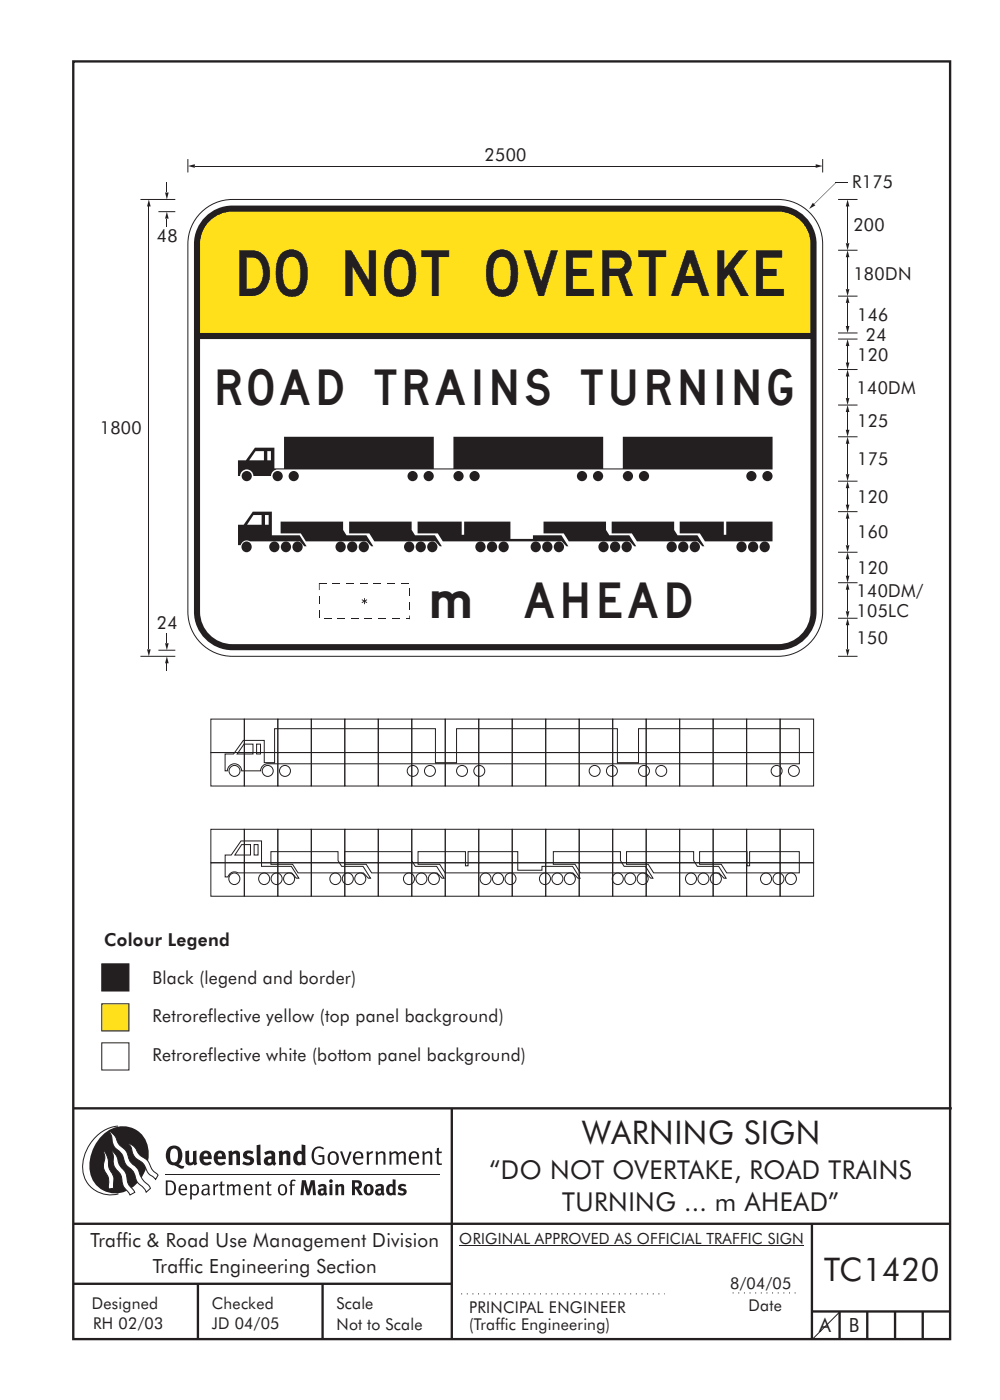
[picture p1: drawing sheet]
<svg xmlns="http://www.w3.org/2000/svg" width="217mm" height="303mm" viewBox="0 0 217 303" stroke-linecap="round" stroke-linejoin="round" font-family="sans-serif">
<g fill="none" stroke="#231f20" stroke-width=".51">
<path d="M15.9 13.3h189.9v276.9h-189.9zM15.9 240.2h190.3M97.9 240.1v50.1M15.9 265.2h190M15.9 278.2h82M42.9 278.2v12M69.9 278.2v12M175.9 265.2v25M175.9 284.2h30M181.9 284.2v6M187.9 284.2v6M193.9 284.2v6"/>
<path d="M199.9 284.2v6"/>
</g>
<path d="M99.9 280.4h44.1M158.7 280.2h14" fill="none" stroke="#231f20" stroke-width=".22" stroke-dasharray=".2 1" stroke-linecap="butt"/>
<path d="M99.5 269.9h74.7" fill="none" stroke="#231f20" stroke-width=".22"/>
<g fill="#231f20">
<path d="M68.1 248.8a1.61 1.61 0 0 1 2.1 0l-.2 .3a1.17 1.17 0 0 0-1.4-.2 1.17 1.17 0 0 0-.6 1.3 1.35 1.35 0 0 0 .3 1.4 1.35 1.35 0 0 0 1.4 .4l.1-.1v-1.2h-.7l-.2-.4h1.4v1.8a1.82 1.82 0 0 1-2.2 0 1.82 1.82 0 0 1-.6-2.1l.2-.7z" fill-rule="evenodd"/>
<path d="M71.4 249.7a1.59 1.59 0 0 0 .8 2.7 1.55 1.55 0 0 0 .9-2.4l-.1-.2a1.21 1.21 0 0 0-1.6-.1zM71.7 250a.83 .83 0 0 1 1 .1 .83 .83 0 0 1 .2 .9 .75 .75 0 0 1-.6 1.1 .75 .75 0 0 1-.8-.8v-1z" fill-rule="evenodd"/>
<path d="M73.7 249.6l.4-.1 .8 2.4 .8-2.3h.5l-1.1 2.8h-.4z" fill-rule="evenodd"/>
<path d="M76.8 249.9a1.53 1.53 0 0 0-.3 1.6 1.53 1.53 0 0 0 1.5 .9l.7-.3-.2-.3a.89 .89 0 0 1-1.1 .2 .89 .89 0 0 1-.5-1h1.8a1.15 1.15 0 0 0-.5-1.3 1.15 1.15 0 0 0-1.4 .2zM77.1 250a.67 .67 0 0 1 .9-.1 .67 .67 0 0 1 .3 .8h-1.4z" fill-rule="evenodd"/>
<path d="M79.4 249.6l.4-.1 .1 .4 .5-.4h.4l-.1 .5a.61 .61 0 0 0-.8 .6v1.8h-.4z" fill-rule="evenodd"/>
<path d="M81.3 249.6l.4-.1 .1 .4a.89 .89 0 0 1 1-.4 .89 .89 0 0 1 .7 .7v2.2h-.4l-.1-2.2-.1-.2-.3-.1-.8 .4v2.1h-.4z" fill-rule="evenodd"/>
<path d="M84.3 249.6l.4-.1 .1 .4a.83 .83 0 0 1 .8-.4 .83 .83 0 0 1 .7 .5 .86 .86 0 0 1 .9-.5 .86 .86 0 0 1 .7 .7v2.2h-.4l-.1-2.3a.5 .5 0 0 0-.8 0l-.3 .2v2.1h-.4v-2.2l-.4-.3-.7 .4v2.1h-.4z" fill-rule="evenodd"/>
<path d="M88.9 249.9a1.53 1.53 0 0 0-.3 1.6 1.53 1.53 0 0 0 1.5 .9l.6-.3-.1-.3a.89 .89 0 0 1-1.1 .2 .89 .89 0 0 1-.5-1h1.8a1.15 1.15 0 0 0-.5-1.3 1.15 1.15 0 0 0-1.4 .2zM89.2 250a.67 .67 0 0 1 .8-.1 .67 .67 0 0 1 .3 .8h-1.3z" fill-rule="evenodd"/>
<path d="M91.4 249.6l.5-.1 .1 .4a.89 .89 0 0 1 .9-.4 .89 .89 0 0 1 .7 .7v2.2h-.4v-2.2l-.1-.2-.3-.1-.8 .4v2.1h-.5z" fill-rule="evenodd"/>
<path d="M94.6 248.8l.5-.1v.9h.7l-.2 .3h-.6l.1 2.1 .1 .1h.5l.1 .3a.71 .71 0 0 1-1.2-.6v-1.9h-.4v-.3h.4z" fill-rule="evenodd"/>
<path d="M40.1 249.5l.9-.2v2a.46 .46 0 0 0 .2 .6 .46 .46 0 0 0 .6-.2v-2.2l.8-.2v2.4l.2 .5-.6 .4-.3-.3a1.03 1.03 0 0 1-1.2 .2 1.03 1.03 0 0 1-.6-1.1z" fill-rule="evenodd"/>
<path d="M43.6 249.8a1.64 1.64 0 0 0 0 2.2 1.64 1.64 0 0 0 2.2 .1l-.3-.4a.78 .78 0 0 1-.9 .3 .78 .78 0 0 1-.5-.8h1.8a1.37 1.37 0 0 0-.6-1.7 1.37 1.37 0 0 0-1.7 .3zM44.2 250.1a.48 .48 0 0 1 .6-.1 .48 .48 0 0 1 .2 .6h-.9z" fill-rule="evenodd"/>
<path d="M46.7 249.8a1.65 1.65 0 0 0-.2 1.9 1.65 1.65 0 0 0 1.8 .8l.6-.4-.3-.4a.78 .78 0 0 1-.9 .3 .78 .78 0 0 1-.5-.8h1.7a1.37 1.37 0 0 0-.5-1.7 1.37 1.37 0 0 0-1.7 .3zM47.3 250.1a.48 .48 0 0 1 .6-.1 .48 .48 0 0 1 .2 .6h-.9z" fill-rule="evenodd"/>
<path d="M49.4 249.5l.8-.2 .1 .4a.95 .95 0 0 1 1-.3 .95 .95 0 0 1 .7 .8v2.3h-.8v-2.3l-.3-.2-.5 .3v2.2h-.9z" fill-rule="evenodd"/>
<path d="M52.8 249.7a1.73 1.73 0 0 1 2.1-.1l-.3 .5-.5-.2a.42 .42 0 0 0-.6 .3l.1 .3a1.16 1.16 0 0 1 1.4 1.4 1.82 1.82 0 0 1-2.5 .3l.3-.6 .7 .3a.47 .47 0 0 0 .7-.3 .87 .87 0 0 0-1.1-.5l-.3-.2-.2-.4z" fill-rule="evenodd"/>
<path d="M57.2 249.8l.4 .5 .3-.1a.62 .62 0 0 1 .9 0v.4a1.21 1.21 0 0 0-1.3 .3 1.21 1.21 0 0 0-.2 1.3 1.19 1.19 0 0 0 1.7 .1l.4 .3 .5-.5-.3-.3v-1.4a.96 .96 0 0 0-1.3-1zM58.2 251.2l.6-.1v.7a.43 .43 0 0 1-.7 .1 .43 .43 0 0 1 .1-.7z" fill-rule="evenodd"/>
<path d="M60.3 249.5l.8-.2 .1 .4a.95 .95 0 0 1 1-.3 .95 .95 0 0 1 .7 .8v2.3h-.8v-2.3l-.3-.2-.5 .3v2.2h-.8z" fill-rule="evenodd"/>
<path d="M65.3 248l.1 1.5a1.29 1.29 0 0 0-1.4 .2 1.29 1.29 0 0 0-.5 1.3 1.24 1.24 0 0 0 .5 1.3 1.24 1.24 0 0 0 1.5 0v.2h.8l-.2-4.3zM64.7 250.1l.4-.1 .3 .2v1.5l-.3 .1a.48 .48 0 0 1-.7-.4v-.8z" fill-rule="evenodd"/>
<path d="M55.6 248.2l.8-.2 .2 4.5h-.8l-.1-.2z" fill-rule="evenodd"/>
</g>
<path d="M25.6 244a9 9 0 0 0-7.4 10.9 6.2 6.2 0 0 0 7.5 3.8M35.9 254.6h59.4" fill="none" stroke="#231f20" stroke-width=".22"/>
<path d="M22.3 245.9a5.7 5.7 0 0 1 6.5-1.4 5.7 5.7 0 0 1 3.4 5.7 8.6 8.6 0 0 1-6.2 8.3 5.7 5.7 0 0 1-6.6-7 9.9 9.9 0 0 1 2.9-5.6z" fill-rule="evenodd" fill="#231f20"/>
<path d="M27.6 247.7a3.1 3.1 0 0 1 2.3 2.2l.8 .7a3.2 3.2 0 0 1 2 2.4l.4 .6 1.1 1.1-.5 .9-.3-.3a3.5 3.5 0 0 1-1.8-2.1 3.8 3.8 0 0 0-2.1-2.2 3.5 3.5 0 0 1-1-2.2zM23.6 245.1a3.4 3.4 0 0 1 1.9 2.5l.7 .8a3.7 3.7 0 0 1 1.8 2.9l.7 1a3.5 3.5 0 0 1 1.7 2.5 6.3 6.3 0 0 0 1.9 2.2l.3 .5-.9 .9a6.1 6.1 0 0 0-2-2.2l-.3-.8a3.6 3.6 0 0 0-1.9-2.8l-.6-1a3.6 3.6 0 0 0-1.9-2.8 4.9 4.9 0 0 1-.9-2.8zM24.1 249.3a3.4 3.4 0 0 1 1.6 2.7l.6 1a3.8 3.8 0 0 1 1.3 3.1l.4 .7 1.2 1.6-1 .6-.6-.8a3.6 3.6 0 0 1-1.3-3.2l-.6-1a3.1 3.1 0 0 1-1.1-3.3zM22.4 249.3a5.1 5.1 0 0 1 1.2 3.7l.3 .7a3.1 3.1 0 0 1 .7 3l.1 .8-1.2 .2v-.8a3.5 3.5 0 0 0-.9-3.3 3.6 3.6 0 0 1 .1-2.5z" fill-rule="evenodd" fill="#fff" stroke="#231f20" stroke-width=".22"/>
<g fill="#231f20">
<path d="M36.5 248.7a2.51 2.51 0 0 0 .4 3.7l.8 .1a2.78 2.78 0 0 0 2 .7l.3-.6h-.6l-.7-.3a2.56 2.56 0 0 0 0-3.8 1.83 1.83 0 0 0-2.2 .2zM37.2 249.1a.87 .87 0 0 1 1 0 .87 .87 0 0 1 .3 .9v.4a1.17 1.17 0 0 1-.8 1.5l-.3-.1a2.38 2.38 0 0 1-.2-2.7z" fill-rule="evenodd"/>
<path d="M36.3 256.1v2.6a1.12 1.12 0 0 0 1.2-.3 1.12 1.12 0 0 0 .2-1.2l-.1-.5-.3-.4zM35.9 255.8h.7a1.48 1.48 0 0 1 1.5 2.1 1.24 1.24 0 0 1-1.3 1.1h-.9zM39.2 257.1l-.1 .5h1a.55 .55 0 0 0-.2-.6 .55 .55 0 0 0-.7 .1zM38.9 256.9a.95 .95 0 0 1 1.2-.1 .95 .95 0 0 1 .4 1.1h-1.4a.72 .72 0 0 0 .4 .8 .72 .72 0 0 0 .8-.2l.2 .3a1.18 1.18 0 0 1-1.6-.1 1.18 1.18 0 0 1-.1-1.6zM41.6 257.3v1.2a.7 .7 0 0 0 .9 .1 .7 .7 0 0 0 .2-.9 .61 .61 0 0 0-.4-.7 .61 .61 0 0 0-.7 .3zM41.1 256.7l.4-.1v.4a.95 .95 0 0 1 1.3-.2 .95 .95 0 0 1 .3 1.2 .92 .92 0 0 1-.5 .9 .92 .92 0 0 1-1-.1v1.1l-.4 .1zM44.1 258a.5 .5 0 0 0 .2 .8 .5 .5 0 0 0 .7-.4v-.6zM43.7 256.9a1 1 0 0 1 1.7 .3v1.4l.1 .2-.1 .3-.4-.3a.78 .78 0 0 1-1.3-.1 .78 .78 0 0 1 .8-1.1h.5a.58 .58 0 0 0-.3-.7 .58 .58 0 0 0-.8 .2zM46.1 256.7l.4-.1 .1 .4 .3-.3 .4-.1-.2 .4a.52 .52 0 0 0-.5 .5v1.5h-.4zM47.8 256.1l.4-.1-.1 .7h.6l-.1 .3h-.5v1.5a.35 .35 0 0 0 .5 .3l.1 .2a.57 .57 0 0 1-.6 .1 .57 .57 0 0 1-.4-.5v-1.6h-.3v-.3h.3zM49.1 256.7l.4-.1v.4l.3-.2a.64 .64 0 0 1 1 .2 .7 .7 0 0 1 .7-.4 .7 .7 0 0 1 .6 .6v1.8h-.4v-1.7l-.3-.4-.6 .4v1.7h-.4v-1.6a.38 .38 0 0 0-.2-.5 .38 .38 0 0 0-.5 .2l-.2 .2v1.7h-.3zM53.4 257.1l-.2 .5h1.1a.55 .55 0 0 0-.3-.6 .55 .55 0 0 0-.6 .1zM53.1 256.9a.95 .95 0 0 1 1.2-.1 .95 .95 0 0 1 .4 1.1h-1.5a.72 .72 0 0 0 .4 .8 .72 .72 0 0 0 .9-.2l.1 .3a1.18 1.18 0 0 1-1.6-.1 1.18 1.18 0 0 1 0-1.6zM55.2 256.7l.4-.1 .1 .4a.72 .72 0 0 1 .8-.4 .72 .72 0 0 1 .5 .6v1.8h-.3v-1.6a.45 .45 0 0 0-.3-.5 .45 .45 0 0 0-.6 .2l-.1 .2v1.7h-.4zM57.9 256.1l.4-.1v.7h.5l-.1 .3h-.5v1.5a.35 .35 0 0 0 .6 .3v.2a.57 .57 0 0 1-.6 .1 .57 .57 0 0 1-.3-.5v-1.6h-.3v-.3h.3zM60.8 257.1l-.2 .7a.65 .65 0 0 0 .2 .8 .65 .65 0 0 0 .9-.2v-.1a.93 .93 0 0 0-.7-1.4zM60.5 256.9a1.12 1.12 0 0 1 1.4 0 1.12 1.12 0 0 1 .2 1.5 1.01 1.01 0 0 1-1.2 .6 1.01 1.01 0 0 1-.7-1.2zM63.1 255.8l.4-.2 .6 .2-.2 .2-.3-.1-.3 .2v.6h.6l-.1 .3h-.5v2h-.4v-2h-.2v-.3h.2zM65.4 255.8l-.3 3.2h.6l.2-2.3 .6 2.3h.5l.7-2.3 .1 2.3h.6l-.2-3.2h-.9l-.5 2.1-.6-2.1zM68.9 256.9l.2 .4a.51 .51 0 0 1 .6-.3 .51 .51 0 0 1 .4 .4v.1a.88 .88 0 0 0-1.1 .4 .88 .88 0 0 0 .2 1.1 .9 .9 0 0 0 1.1-.2l.3 .3 .3-.4-.2-.2v-1.1a.87 .87 0 0 0-.5-.8 .87 .87 0 0 0-.9 .1zM69.6 258h.5v.5l-.2 .1h-.3l-.1-.1zM71.4 256.7v2.3h.6v-2.4zM71.3 256a.4 .4 0 0 0 .8 0 .4 .4 0 0 0-.8 0zM72.6 256.7l.1 2.3h.6v-1.7a.33 .33 0 0 1 .4-.2 .33 .33 0 0 1 .2 .4v1.5h.6v-1.7a.75 .75 0 0 0-.5-.7 .75 .75 0 0 0-.8 .3l-.1-.3zM76.2 255.8v3.2h.7v-1.3l.3 .2 .6 1.1h.8l-.9-1.4a.94 .94 0 0 0 .7-1 .94 .94 0 0 0-.9-.8zM76.9 256.3a.51 .51 0 0 1 .7 .1 .51 .51 0 0 1-.2 .7l-.5 .1zM79.1 256.9a1.19 1.19 0 0 0-.1 1.7 1.19 1.19 0 0 0 1.7 0 1.19 1.19 0 0 0 0-1.6 1.19 1.19 0 0 0-1.6-.1zM79.7 257.1l.2-.1a.99 .99 0 0 1 0 1.6 1.06 1.06 0 0 1-.2-1.5zM81.3 256.9l.3 .4a.51 .51 0 0 1 .5-.3 .51 .51 0 0 1 .4 .4v.1a.88 .88 0 0 0-1.1 .4 .88 .88 0 0 0 .2 1.1 .9 .9 0 0 0 1.1-.2l.3 .3 .4-.4-.3-.2v-1.1a.87 .87 0 0 0-.5-.8 .87 .87 0 0 0-.9 .1zM82 258h.5v.5l-.1 .1h-.3l-.2-.1zM85.1 255.5v1.2a1.21 1.21 0 0 0-1.4 .7 1.21 1.21 0 0 0 .3 1.5l.6 .2 .6-.2v.1h.6l-.1-3.4zM84.5 257.1l.6 .1-.1 1.2a.46 .46 0 0 1-.6 0 .46 .46 0 0 1-.1-.5zM86.5 256.8a.79 .79 0 0 0-.2 .9 .79 .79 0 0 0 .9 .4 .33 .33 0 0 1 .1 .5 .33 .33 0 0 1-.5 0l-.5-.3-.2 .5a1.15 1.15 0 0 0 1.2 .3 1.15 1.15 0 0 0 .8-1 1.49 1.49 0 0 0-1.2-.8 .4 .4 0 0 1 .3-.3 .4 .4 0 0 1 .4 .1l.2 .1 .2-.4a1.47 1.47 0 0 0-1.5 0z" fill-rule="evenodd"/>
</g>
<path d="M22 217.5h5.9v5.9h-5.9z" fill-rule="evenodd" fill="#ffe01b" stroke="#231f20" stroke-width=".22"/>
<path d="M22 208.9h5.9v5.9h-5.9z" fill-rule="evenodd" fill="#231f20" stroke="#231f20" stroke-width=".22"/>
<g fill="none" stroke="#231f20" stroke-width=".22">
<path d="M43.9 45.7a9.6 9.6 0 0 1 6.4-2.5h118.2a9.7 9.7 0 0 1 9.7 9.7v79.7a9.7 9.7 0 0 1-9.7 9.6h-118.2a9.7 9.7 0 0 1-9.6-9.6v-79.7a9.6 9.6 0 0 1 3.2-7.2zM45.7 155.8h7.2v7.3h-7.2zM52.9 155.8h7.3v7.3h-7.3zM60.2 155.8h7.2v7.3h-7.2zM67.4 155.8h7.3v7.3h-7.3zM74.7 155.8h7.2v7.3h-7.2zM81.9 155.8h7.3v7.3h-7.3zM89.2 155.8h7.2v7.3h-7.2zM96.4 155.8h7.3v7.3h-7.3zM103.7 155.8h7.3v7.3h-7.3zM111 155.8h7.2v7.3h-7.2zM118.2 155.8h7.3v7.3h-7.3z"/>
<path d="M125.5 155.8h7.2v7.3h-7.2zM132.7 155.8h7.3v7.3h-7.3zM140 155.8h7.2v7.3h-7.2zM147.2 155.8h7.3v7.3h-7.3zM154.5 155.8h7.2v7.3h-7.2zM161.7 155.8h7.3v7.3h-7.3zM169 155.8h7.2v7.3h-7.2zM45.7 163.1h7.2v7.2h-7.2zM45.7 179.7h7.2v7.3h-7.2zM48.8 163.4h1.8l2.1-2.9h4.5v4.8h2.3v-7.4h34.8v7.4h4.6v-7.4h34.8v7.4h4.6v-7.4h34.8v7.6h-115.1a1.55 1.55 0 0 0-1.6 1.5h-4.1a1.55 1.55 0 0 0-1.5-1.5 1.55 1.55 0 0 0-1.6 1.5h-.4zM52.8 161.3h2v2.1h-3.4zM52.9 163.1h7.3v7.2h-7.3z"/>
<path d="M52.9 179.7h7.3v7.3h-7.3zM55.6 161.3h.8v2.1h-.8zM60.2 163.1h7.2v7.2h-7.2zM60.2 179.7h7.2v7.3h-7.2zM67.4 163.1h7.3v7.2h-7.3zM67.4 179.7h7.3v7.3h-7.3zM74.7 163.1h7.2v7.2h-7.2zM74.7 179.7h7.2v7.3h-7.2zM81.9 163.1h7.3v7.2h-7.3zM81.9 179.7h7.3v7.3h-7.3zM89.2 163.1h7.2v7.2h-7.2zM89.2 179.7h7.2v7.3h-7.2z"/>
<path d="M96.4 163.1h7.3v7.2h-7.3zM96.4 179.7h7.3v7.3h-7.3zM103.7 163.1h7.3v7.2h-7.3zM103.7 179.7h7.3v7.3h-7.3zM111 163.1h7.2v7.2h-7.2zM111 179.7h7.2v7.3h-7.2zM118.2 163.1h7.3v7.2h-7.3zM118.2 179.7h7.3v7.3h-7.3zM125.5 163.1h7.2v7.2h-7.2zM125.5 179.7h7.2v7.3h-7.2zM132.7 163.1h7.3v7.2h-7.3zM132.7 179.7h7.3v7.3h-7.3z"/>
<path d="M140 163.1h7.2v7.2h-7.2zM140 179.7h7.2v7.3h-7.2zM147.2 163.1h7.3v7.2h-7.3zM147.2 179.7h7.3v7.3h-7.3zM154.5 163.1h7.2v7.2h-7.2zM154.5 179.7h7.2v7.3h-7.2zM161.7 163.1h7.3v7.2h-7.3zM161.7 179.7h7.3v7.3h-7.3zM169 163.1h7.2v7.2h-7.2zM169 179.7h7.2v7.3h-7.2zM45.7 187h7.2v7.2h-7.2zM48.8 185.3h1.3l2.1-3.1h4.4v5.5h6.5l1.6 2.6h-.5l-1-1.1h-11.6a1.43 1.43 0 0 0-2.2 .8h-.6z"/>
<path d="M52.4 183h1.9v2.3h-3.4zM52.9 187h7.3v7.2h-7.3zM55 183h.9v2.3h-.9zM58.7 184.6h14.5v1.9l.8 1.2h4.6l1.7 2.6h-.5l-1.1-1.1h-14.2l-1.1-1.9h-4.7zM60.2 187h7.2v7.2h-7.2zM67.4 187h7.3v7.2h-7.3zM74.6 184.6h14.6v1.9l.8 1.2h4.6l1.6 2.6h-.5l-1-1.1h-14.2l-1.2-1.9h-4.7zM74.7 187h7.2v7.2h-7.2zM81.9 187h7.3v7.2h-7.3zM89.2 187h7.2v7.2h-7.2zM90.6 184.6h10.2v3h.6v-3h10.8v4h5.2v-.9h6.6l1.6 2.6h-.4l-1.1-1.1h-27.7l-1.2-1.9h-4.6zM96.4 187h7.3v7.2h-7.3z"/>
<path d="M103.7 187h7.3v7.2h-7.3zM111 187h7.2v7.2h-7.2zM118.2 187h7.3v7.2h-7.3zM119.9 184.6h14.5v1.9l.8 1.2h4.6l1.6 2.6h-.4l-1.1-1.1h-14.2l-1.1-1.9h-4.7zM125.5 187h7.2v7.2h-7.2zM132.7 187h7.3v7.2h-7.3zM135.7 184.6h14.5v1.9l.8 1.2h4.7l1.6 2.6h-.5l-1.1-1.1h-14.1l-1.2-1.9h-4.7zM140 187h7.2v7.2h-7.2zM147.2 187h7.3v7.2h-7.3zM151.5 184.6h10.3v3h.6v-3h10.7v4.6h-15.7l-1.2-1.9h-4.7zM154.5 187h7.2v7.2h-7.2zM161.7 187h7.3v7.2h-7.3z"/>
<path d="M169 187h7.2v7.2h-7.2zM22 226h5.9v5.9h-5.9zM181.9 284.3l-5.9 5.8"/>
<circle cx="50.8" cy="167.1" r="1.19"/>
<circle cx="58" cy="167.1" r="1.19"/>
<circle cx="61.7" cy="167.1" r="1.19"/>
<circle cx="89.4" cy="167.1" r="1.19"/>
<circle cx="93.1" cy="167.1" r="1.19"/>
<circle cx="100.1" cy="167.1" r="1.19"/>
<circle cx="103.8" cy="167.1" r="1.19"/>
<circle cx="128.8" cy="167.1" r="1.19"/>
<circle cx="132.5" cy="167.1" r="1.19"/>
<circle cx="139.5" cy="167.1" r="1.19"/>
<circle cx="143.2" cy="167.1" r="1.19"/>
<circle cx="168.2" cy="167.1" r="1.19"/>
<circle cx="172" cy="167.1" r="1.19"/>
<circle cx="50.7" cy="190.5" r="1.23"/>
<circle cx="57.2" cy="190.5" r="1.23"/>
<circle cx="59.9" cy="190.5" r="1.23"/>
<circle cx="62.6" cy="190.5" r="1.23"/>
<circle cx="72.6" cy="190.5" r="1.23"/>
<circle cx="75.3" cy="190.5" r="1.23"/>
<circle cx="78" cy="190.5" r="1.23"/>
<circle cx="88.6" cy="190.5" r="1.23"/>
<circle cx="91.3" cy="190.5" r="1.23"/>
<circle cx="94" cy="190.5" r="1.23"/>
<circle cx="105.2" cy="190.5" r="1.23"/>
<circle cx="107.9" cy="190.5" r="1.23"/>
<circle cx="110.6" cy="190.5" r="1.23"/>
<circle cx="118" cy="190.5" r="1.23"/>
<circle cx="120.7" cy="190.5" r="1.23"/>
<circle cx="123.4" cy="190.5" r="1.23"/>
<circle cx="133.8" cy="190.5" r="1.23"/>
<circle cx="136.5" cy="190.5" r="1.23"/>
<circle cx="139.2" cy="190.5" r="1.23"/>
<circle cx="149.7" cy="190.5" r="1.23"/>
<circle cx="152.4" cy="190.5" r="1.23"/>
<circle cx="155" cy="190.5" r="1.23"/>
<circle cx="165.9" cy="190.5" r="1.23"/>
<circle cx="168.6" cy="190.5" r="1.23"/>
<circle cx="171.3" cy="190.5" r="1.23"/>
</g>
<path d="M44.5 47a8.3 8.3 0 0 1 5.8-2.5h118.2a8.4 8.4 0 0 1 8.4 8.4v79.7a8.4 8.4 0 0 1-8.4 8.3h-118.2a8.4 8.4 0 0 1-8.3-8.3v-79.7a8.3 8.3 0 0 1 2.5-5.9z" fill-rule="evenodd" fill="#231f20"/>
<path d="M43.3 73.5h132.3v59.1a7 7 0 0 1-7.1 7h-118.2a7 7 0 0 1-7-7z" fill-rule="evenodd" fill="#fff"/>
<path d="M45.8 47.6a7 7 0 0 1 4.5-1.7h118.2a7 7 0 0 1 7.1 7v19.3h-132.3v-19.3a7 7 0 0 1 2.5-5.3z" fill-rule="evenodd" fill="#ffe01b"/>
<g fill="#231f20">
<path d="M51.6 113.7h1.2l2-2.8h4.1v5.1h6l1.5 2.4h-.5l-.9-1.1h-10.8a1.33 1.33 0 0 0-2.1 .8h-.5zM57.4 111.6h.8v2.1h-.8zM54.9 111.6l-1.4 2.1h3.2v-2.1z" fill-rule="evenodd"/>
<path d="M60.8 113h13.5v1.8l.8 1.2h4.3l1.5 2.4h-.5l-1-1.1h-13.2l-1-1.7h-4.4z" fill-rule="evenodd"/>
<path d="M75.6 113h13.6v1.8l.7 1.2h4.3l1.5 2.4h-.4l-1-1.1h-13.2l-1.1-1.7h-4.4z" fill-rule="evenodd"/>
<path d="M117.7 113h13.6v1.8l.7 1.2h4.3l1.5 2.4h-.4l-1-1.1h-13.2l-1.1-1.7h-4.4z" fill-rule="evenodd"/>
<path d="M132.5 113h13.5v1.8l.8 1.2h4.3l1.5 2.4h-.5l-1-1.1h-13.1l-1.1-1.7h-4.4z" fill-rule="evenodd"/>
<path d="M90.5 113h9.5v2.9h.5v-2.9h10.1v3.8h4.8v-.8h6.2l1.5 2.4h-.4l-1-1.1h-25.8l-1.1-1.7h-4.3z" fill-rule="evenodd"/>
<path d="M147.2 113h9.6v2.9h.5v-2.9h10v4.3h-14.6l-1.1-1.7h-4.4z" fill-rule="evenodd"/>
<path d="M40.7 36l1.5-.4v.8l-1.5-.4 1.5-.4z" fill-rule="evenodd"/>
<circle cx="64.4" cy="118.5" r="1.14"/>
<circle cx="61.9" cy="118.5" r="1.14"/>
<circle cx="59.4" cy="118.5" r="1.14"/>
<circle cx="78.8" cy="118.5" r="1.14"/>
<circle cx="76.3" cy="118.5" r="1.14"/>
<circle cx="73.8" cy="118.5" r="1.14"/>
<circle cx="93.6" cy="118.5" r="1.14"/>
<circle cx="91.1" cy="118.5" r="1.14"/>
<circle cx="88.6" cy="118.5" r="1.14"/>
<circle cx="135.7" cy="118.5" r="1.14"/>
<circle cx="133.2" cy="118.5" r="1.14"/>
<circle cx="130.7" cy="118.5" r="1.14"/>
<circle cx="150.5" cy="118.5" r="1.14"/>
<circle cx="148" cy="118.5" r="1.14"/>
<circle cx="145.5" cy="118.5" r="1.14"/>
<circle cx="165.6" cy="118.5" r="1.14"/>
<circle cx="163.1" cy="118.5" r="1.14"/>
<circle cx="160.6" cy="118.5" r="1.14"/>
<circle cx="121" cy="118.5" r="1.14"/>
<circle cx="118.5" cy="118.5" r="1.14"/>
<circle cx="116" cy="118.5" r="1.14"/>
<circle cx="109.1" cy="118.5" r="1.14"/>
<circle cx="106.6" cy="118.5" r="1.14"/>
<circle cx="104.1" cy="118.5" r="1.14"/>
<circle cx="53.4" cy="118.5" r="1.14"/>
</g>
<path d="M42.2 36h134.5" fill="none" stroke="#231f20" stroke-width=".22"/>
<path d="M176.7 35.6l1.5 .4-1.5 .4v-.8l1.5 .4z" fill-rule="evenodd" fill="#231f20"/>
<path d="M40.7 34.5v2.9" fill="none" stroke="#231f20" stroke-width=".22"/>
<g fill="#231f20">
<path d="M52.3 103.2a1.15 1.15 0 0 0 2.3 0 1.15 1.15 0 0 0-2.3 0zM59 103.2a1.11 1.11 0 0 0 2.2 0 1.11 1.11 0 0 0-2.2 0zM88.3 103.2a1.11 1.11 0 0 0 2.2 0 1.11 1.11 0 0 0-2.2 0zM91.7 103.2a1.15 1.15 0 0 0 2.3 0 1.15 1.15 0 0 0-2.3 0zM98.2 103.2a1.11 1.11 0 0 0 2.2 0 1.11 1.11 0 0 0-2.2 0zM101.7 103.2a1.11 1.11 0 0 0 2.2 0 1.11 1.11 0 0 0-2.2 0zM125 103.2a1.11 1.11 0 0 0 2.2 0 1.11 1.11 0 0 0-2.2 0zM128.4 103.2a1.15 1.15 0 0 0 2.3 0 1.15 1.15 0 0 0-2.3 0zM62.5 103.2a1.11 1.11 0 0 0 2.2 0 1.11 1.11 0 0 0-2.2 0zM134.9 103.2a1.11 1.11 0 0 0 2.2 0 1.11 1.11 0 0 0-2.2 0zM138.4 103.2a1.11 1.11 0 0 0 2.2 0 1.11 1.11 0 0 0-2.2 0zM51.5 99.8v3.4h.5a1.44 1.44 0 0 1 1.4-1.5 1.44 1.44 0 0 1 1.5 1.5h3.8a1.44 1.44 0 0 1 1.4-1.5h107.2v-7h-32.4v6.8h-4.2v-6.8h-32.5v6.8h-4.2v-6.8h-32.5v6.8h-2.1v-4.5h-4.2l-1.9 2.8zM57.9 97.8h.8v2h-.8zM55.4 97.8l-1.4 2h3.2v-2zM161.7 103.2a1.11 1.11 0 0 0 2.2 0 1.11 1.11 0 0 0-2.2 0zM165.1 103.2a1.11 1.11 0 0 0 2.2 0 1.11 1.11 0 0 0-2.2 0z" fill-rule="evenodd"/>
<path d="M183.6 134l.4 1.5h-.8l.4-1.5 .4 1.5z" fill-rule="evenodd"/>
</g>
<path d="M183.6 135.5v5.2" fill="none" stroke="#231f20" stroke-width=".22"/>
<g fill="#231f20">
<path d="M183.2 140.7h.8l-.4 1.5 .4-1.5-.4 1.5z" fill-rule="evenodd"/>
<path d="M183.6 126.3l.4 1.5h-.8l.4-1.5 .4 1.5z" fill-rule="evenodd"/>
</g>
<path d="M183.6 127.8v4.6" fill="none" stroke="#231f20" stroke-width=".22"/>
<g fill="#231f20">
<path d="M183.2 132.5h.8l-.4 1.5 .4-1.5-.4 1.5z" fill-rule="evenodd"/>
<path d="M183.6 80.1l.4 1.5h-.8l.4-1.5 .4 1.5z" fill-rule="evenodd"/>
</g>
<path d="M183.6 81.6v4.6" fill="none" stroke="#231f20" stroke-width=".22"/>
<g fill="#231f20">
<path d="M183.2 86.3h.8l-.4 1.5 .4-1.5-.4 1.5z" fill-rule="evenodd"/>
<path d="M183.6 119.7l.4 1.5h-.8l.4-1.5 .4 1.5z" fill-rule="evenodd"/>
</g>
<path d="M183.6 121.2v3.5" fill="none" stroke="#231f20" stroke-width=".22"/>
<g fill="#231f20">
<path d="M183.2 124.8h.8l-.4 1.5 .4-1.5-.4 1.5z" fill-rule="evenodd"/>
<path d="M183.6 73.5l.4 1.5h-.8l.4-1.5 .4 1.5z" fill-rule="evenodd"/>
</g>
<path d="M183.6 75v3.5" fill="none" stroke="#231f20" stroke-width=".22"/>
<g fill="#231f20">
<path d="M183.2 78.6h.8l-.4 1.5 .4-1.5-.4 1.5z" fill-rule="evenodd"/>
<path d="M183.6 64.1l.4 1.5h-.8l.4-1.5 .4 1.5z" fill-rule="evenodd"/>
</g>
<path d="M183.6 65.7v4.9" fill="none" stroke="#231f20" stroke-width=".22"/>
<g fill="#231f20">
<path d="M183.2 70.6h.8l-.4 1.6 .4-1.6-.4 1.6z" fill-rule="evenodd"/>
<path d="M183.6 54.2l.4 1.5h-.8l.4-1.5 .4 1.5z" fill-rule="evenodd"/>
</g>
<path d="M183.6 55.8v6.8" fill="none" stroke="#231f20" stroke-width=".22"/>
<g fill="#231f20">
<path d="M183.2 62.7h.8l-.4 1.5 .4-1.5-.4 1.5z" fill-rule="evenodd"/>
<path d="M183.6 43.2l.4 1.5h-.8l.4-1.5 .4 1.5z" fill-rule="evenodd"/>
</g>
<path d="M183.6 44.8v7.9" fill="none" stroke="#231f20" stroke-width=".22"/>
<g fill="#231f20">
<path d="M183.2 52.7h.8l-.4 1.5 .4-1.5-.4 1.5z" fill-rule="evenodd"/>
<path d="M183.6 104.3l.4 1.5h-.8l.4-1.5 .4 1.5z" fill-rule="evenodd"/>
</g>
<path d="M183.6 105.8v3.5" fill="none" stroke="#231f20" stroke-width=".22"/>
<g fill="#231f20">
<path d="M183.2 109.4h.8l-.4 1.5 .4-1.5-.4 1.5z" fill-rule="evenodd"/>
<path d="M183.6 87.8l.4 1.5h-.8l.4-1.5 .4 1.5z" fill-rule="evenodd"/>
</g>
<path d="M183.6 89.3v3.8" fill="none" stroke="#231f20" stroke-width=".22"/>
<g fill="#231f20">
<path d="M183.2 93.1h.8l-.4 1.6 .4-1.6-.4 1.6z" fill-rule="evenodd"/>
<path d="M183.6 94.7l.4 1.5h-.8l.4-1.5 .4 1.5z" fill-rule="evenodd"/>
</g>
<path d="M183.6 96.2v6.5" fill="none" stroke="#231f20" stroke-width=".22"/>
<g fill="#231f20">
<path d="M183.2 102.8h.8l-.4 1.5 .4-1.5-.4 1.5z" fill-rule="evenodd"/>
<path d="M183.6 110.9l.4 1.5h-.8l.4-1.5 .4 1.5z" fill-rule="evenodd"/>
</g>
<path d="M183.6 112.4v5.7" fill="none" stroke="#231f20" stroke-width=".22"/>
<path d="M183.2 118.2h.8l-.4 1.5 .4-1.5-.4 1.5z" fill-rule="evenodd" fill="#231f20"/>
<g fill="none" stroke="#231f20" stroke-width=".22">
<path d="M181.5 54.2h4.2M181.5 43.2h4.2M181.5 73.5h4.2M181.5 72.2h4.2M181.5 64.2h4.2M181.5 87.8h4.2M181.5 80.1h4.2M181.5 94.7h4.2M181.5 119.7h4.2M181.5 110.9h4.2M181.5 104.3h4.2M181.5 134h4.2"/>
<path d="M181.5 126.3h4.2"/>
</g>
<path d="M176.1 43.9l.5 .6-1.3 .8z" fill-rule="evenodd" fill="#231f20"/>
<path d="M176.3 44.2l4.7-4.6z" fill="#231f20"/>
<path d="M36.1 39.6v2.1M181 39.6h2.7M30.4 43.2h7.6M34.3 45.9h3.7M30.4 142.2h7.6M34.3 140.9h3.7" fill="none" stroke="#231f20" stroke-width=".22"/>
<path d="M35.8 41.7h.7l-.4 1.5 .4-1.5-.4 1.5z" fill-rule="evenodd" fill="#231f20"/>
<path d="M36.1 137.2v2.2" fill="none" stroke="#231f20" stroke-width=".22"/>
<g fill="#231f20">
<path d="M35.8 139.4h.7l-.4 1.5 .4-1.5-.4 1.5z" fill-rule="evenodd"/>
<path d="M36.1 45.9l.4 1.5h-.7z" fill-rule="evenodd"/>
<path d="M36.1 142.2l.4 1.5h-.7z" fill-rule="evenodd"/>
<path d="M32.2 43.2l.4 1.5h-.7l.3-1.5 .4 1.5z" fill-rule="evenodd"/>
</g>
<g fill="#231f20">
<path d="M36.1 47.4l.1 1.7z"/>
<path d="M36.1 143.8l.1 1.6z"/>
</g>
<path d="M32.2 44.8v95.9" fill="none" stroke="#231f20" stroke-width=".22"/>
<path d="M31.9 140.7h.7l-.4 1.5 .4-1.5-.4 1.5z" fill-rule="evenodd" fill="#231f20"/>
<path d="M178.2 34.5v2.9M181.5 142.2h4.2" fill="none" stroke="#231f20" stroke-width=".22"/>
<g fill="#231f20">
<path d="M69.2 126.3h1.5v.2h-1.5z"/>
<path d="M72.1 126.3h1.6v.2h-1.6z"/>
<path d="M75.1 126.3h1.5v.2h-1.5z"/>
<path d="M78 126.3h1.6v.2h-1.6z"/>
<path d="M80.9 126.3h1.6v.2h-1.6z"/>
<path d="M83.9 126.3h1.6v.2h-1.6z"/>
<path d="M86.8 126.3h1.6v.2h-1.6z"/>
<path d="M88.6 127.5h.2v1.6h-.2z"/>
<path d="M88.6 130.5h.2v1.5h-.2z"/>
<path d="M88.6 133.4h.2v.8l-.2-.1z"/>
<path d="M87.9 134h.8v.2h-.8z"/>
<path d="M84.9 134h1.6v.2h-1.6z"/>
<path d="M82 134h1.5v.2h-1.5z"/>
<path d="M79 134h1.6v.2h-1.6z"/>
<path d="M76.1 134h1.5v.2h-1.5z"/>
<path d="M73.1 134h1.6v.2h-1.6z"/>
<path d="M70.2 134h1.5v.2h-1.5z"/>
<path d="M69.1 132.2h.1v1.6h-.1z"/>
<path d="M69.1 129.3h.1v1.5h-.1z"/>
<path d="M69.1 126.3l.1 .1v1.5h-.1z"/>
</g>
<path d="M78.4 129.9l.5 .2-.1-.5h.2v.5l.5-.2v.1l-.4 .3 .4 .2v.2l-.5-.2v.4h-.2v-.5l-.4 .3-.1-.2 .4-.2-.4-.3z" fill-rule="evenodd" fill="#231f20"/>
<text font-size="9.9" fill="#231f20" x="51.9" y="64.2">DO NOT OVERTAKE</text>
<g font-size="7.7" fill="#231f20">
<text x="47.2" y="87.8">ROAD TRAINS TURNING</text>
<text x="113.6" y="134">AHEAD</text>
</g>
<g font-size="7.1" fill="#231f20">
<text x="126.1" y="248">WARNING SIGN</text>
<text x="178.5" y="277.7">TC1420</text>
</g>
<text font-size="5.8" fill="#231f20" x="93.6" y="134">m</text>
<g font-size="5.6" fill="#231f20">
<text x="106" y="255.6">“DO NOT OVERTAKE, ROAD TRAINS</text>
<text x="121.8" y="262.3">TURNING ... m AHEAD”</text>
</g>
<g font-size="4.2" fill="#231f20">
<text x="19.6" y="270.2">Traffic &amp; Road Use Management Division</text>
<text x="33.1" y="275.8">Traffic Engineering Section</text>
<text x="177.5" y="288.6">A</text>
<text x="183.9" y="288.6">B</text>
</g>
<g font-size="3.9" fill="#231f20">
<text x="105" y="35">2500</text>
<text x="184.6" y="40.7">R175</text>
<text x="34" y="52.5">48</text>
<text x="184.8" y="50.1">200</text>
<text x="184.8" y="60.6">180DN</text>
<text x="185.7" y="69.5">146</text>
<text x="187.5" y="73.9">24</text>
<text x="185.7" y="78.1">120</text>
<text x="185.5" y="85.3">140DM</text>
<text x="21.6" y="94.1">1800</text>
<text x="185.7" y="92.6">125</text>
<text x="185.7" y="100.8">175</text>
<text x="185.7" y="108.9">120</text>
<text x="185.7" y="116.7">160</text>
<text x="185.7" y="124.3">120</text>
<text x="185.5" y="129.4">140DM/</text>
<text x="34" y="136.4">24</text>
<text x="185.5" y="133.6">105LC</text>
<text x="185.5" y="139.5">150</text>
<text x="22.6" y="204.9">Colour Legend</text>
<text x="33" y="213.2">Black (legend and border)</text>
<text x="33" y="221.5">Retroreflective yellow (top panel background)</text>
<text x="33" y="230">Retroreflective white (bottom panel background)</text>
</g>
<g font-size="3.5" fill="#231f20">
<text x="158.1" y="279.3">8/04/05</text>
<text x="19.9" y="283.6">Designed</text>
<text x="45.9" y="283.6">Checked</text>
<text x="72.9" y="283.6">Scale</text>
<text x="101.6" y="284.6">PRINCIPAL ENGINEER</text>
<text x="162.1" y="284.2">Date</text>
<text x="20.2" y="288">RH 02/03</text>
<text x="45.9" y="288">JD 04/05</text>
<text x="72.9" y="288.2">Not to Scale</text>
<text x="101.6" y="288.3">(Traffic Engineering)</text>
</g>
<text font-size="3.4" fill="#231f20" x="99.5" y="269.5">ORIGINAL APPROVED AS OFFICIAL TRAFFIC SIGN</text>
</svg>
